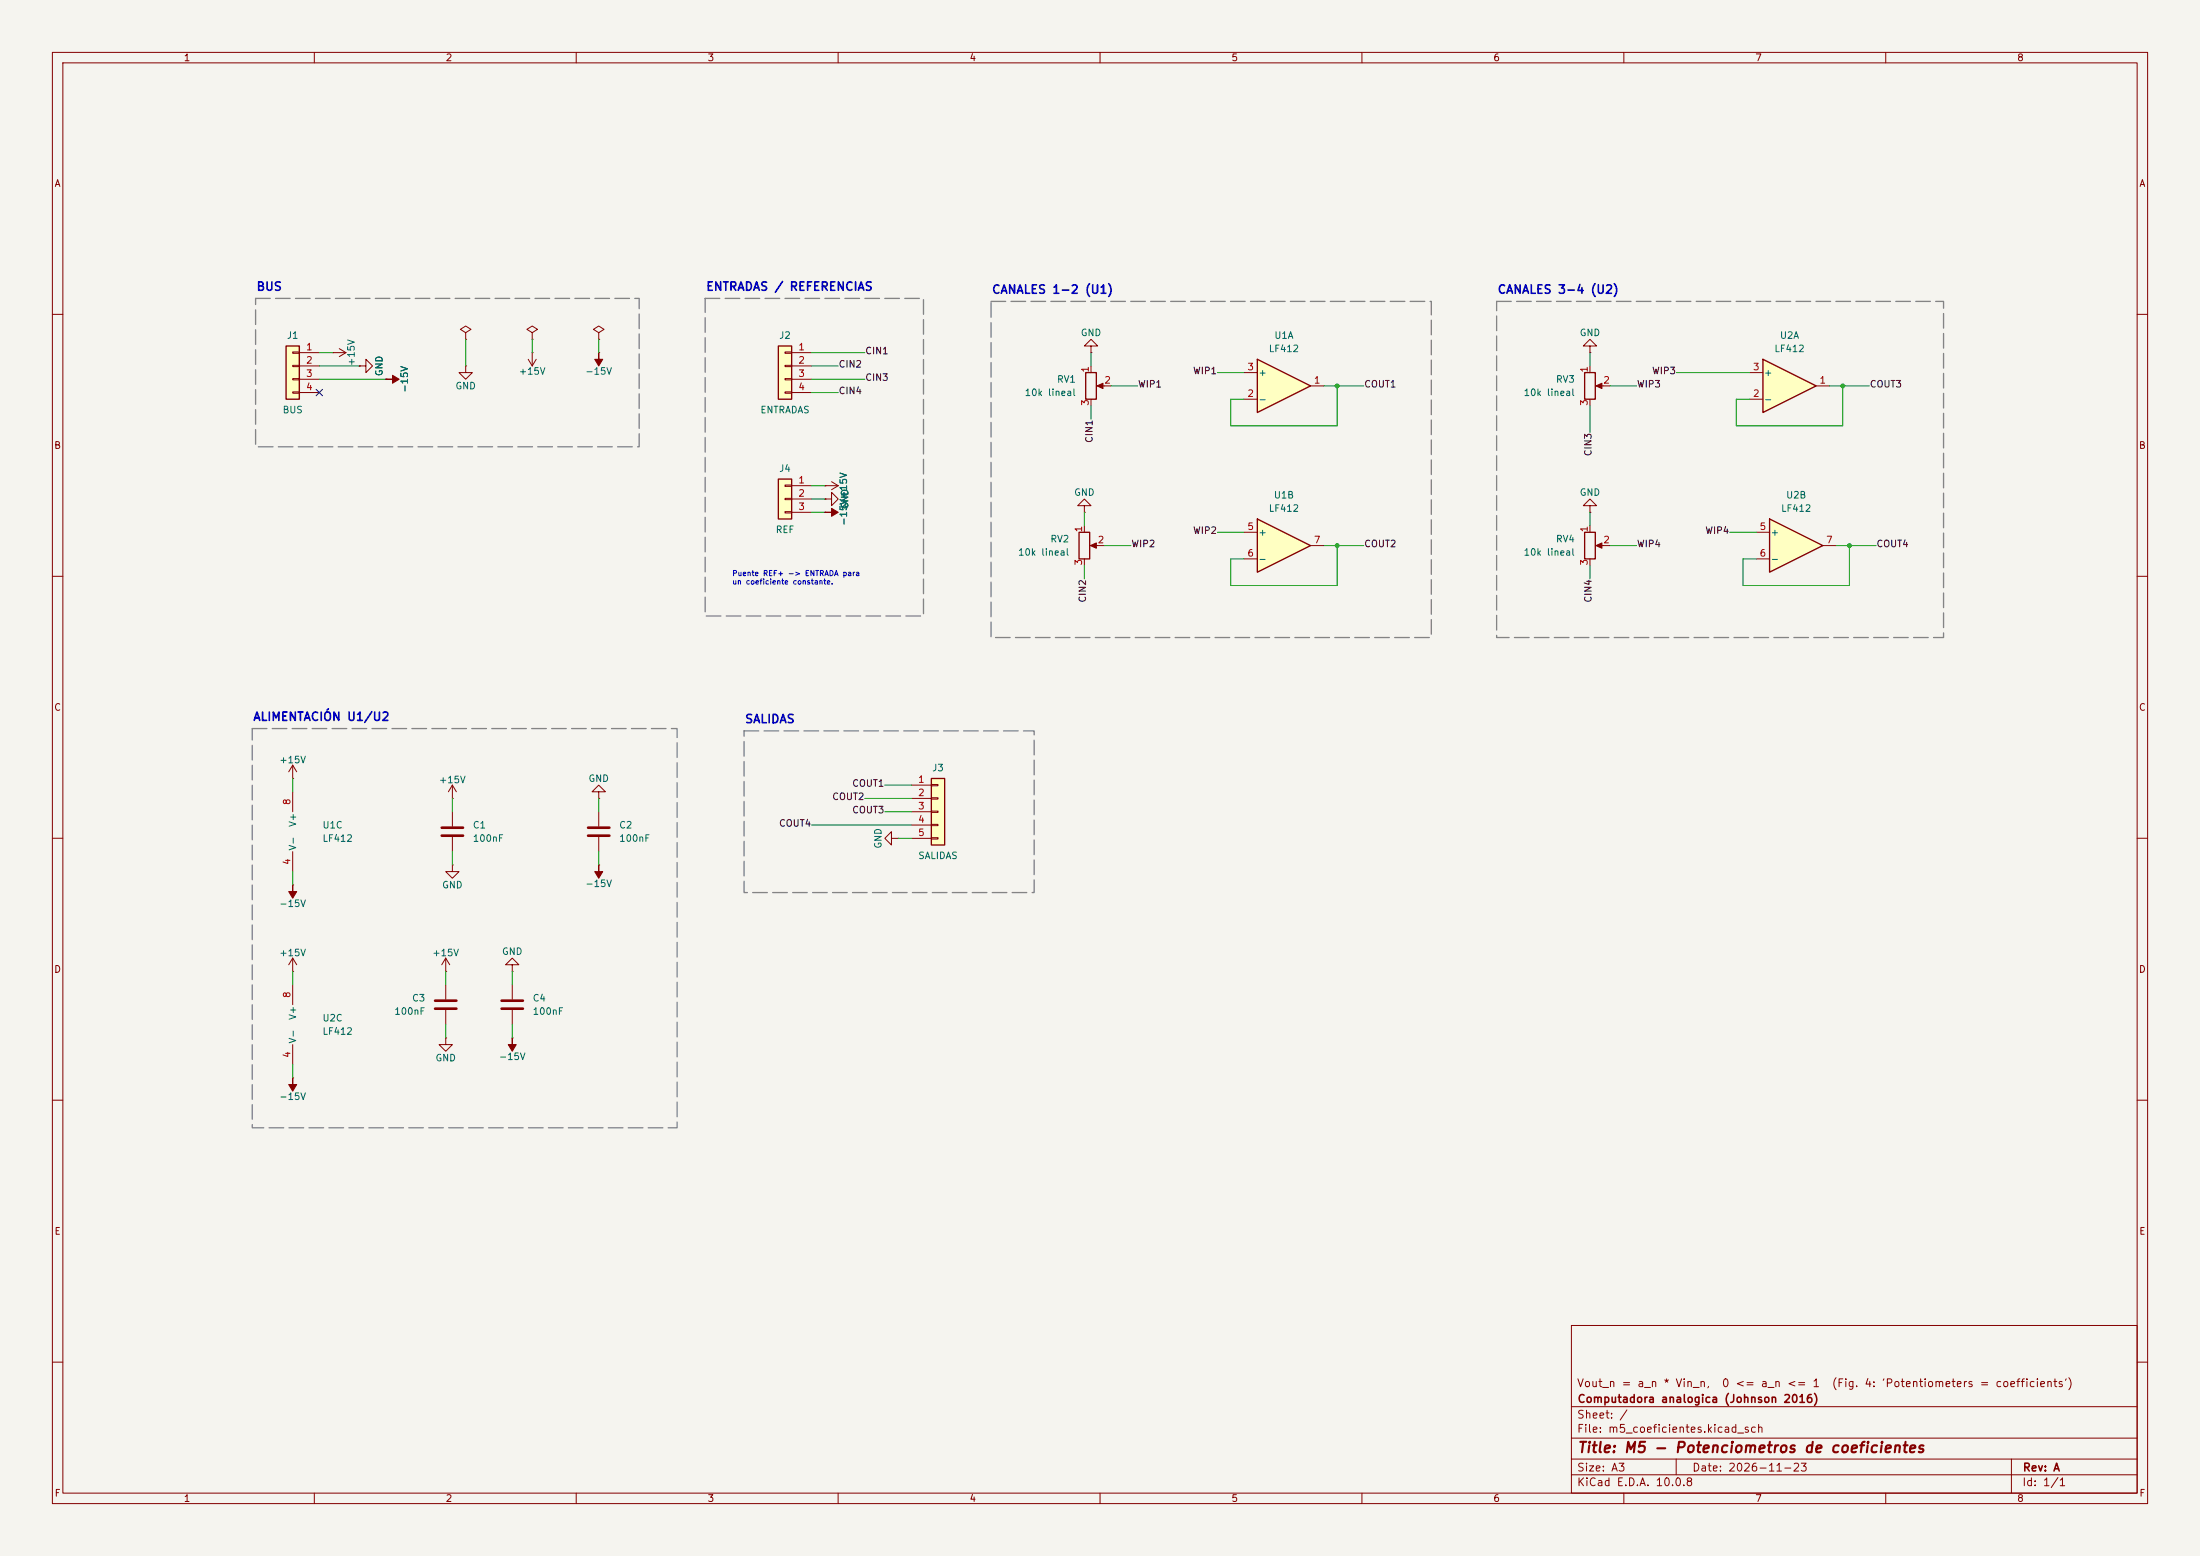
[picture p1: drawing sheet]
<svg xmlns="http://www.w3.org/2000/svg" width="420mm" height="297mm" viewBox="0 0 420 297" stroke-linecap="round" stroke-linejoin="round" font-family="sans-serif">
<path d="M0 0h420v297h-420z" fill="#f5f4ef" stroke="#f5f4ef" stroke-width=".19"/>
<g fill="none" stroke="#840000" stroke-width=".19">
<path d="M10 10h400v277h-400zM12 12h396v273h-396zM60 10v2M110 10v2M160 10v2M210 10v2M260 10v2M310 10v2M360 10v2M10 60h2M208.3 69.9v1.2M208.3 76.2v1.3"/>
<path d="M209.8 73.7h2.3M408 60h2M10 110h2M408 110h2M10 160h2M408 160h2M10 210h2M408 210h2M300 253h108v32h-108zM10 260h2M300 278.5h108M300 274.5h108"/>
<path d="M300 268.5h108M320 278.5v3M384 278.5v6.5M408 260h2M60 285v2M110 285v2M160 285v2M210 285v2M260 285v2M300 281.5h108M310 285v2M360 285v2"/>
</g>
<path d="M207.3 71.1h2v5.1h-2z" fill="none" stroke="#840000" stroke-width=".25"/>
<path d="M209.4 73.7l1.2-.5v1z" fill="#840000" stroke="#840000" stroke-width=".19"/>
<path d="M240 68.6l10.2 5.1-10.2 5z" fill="#ffffc2"/>
<path d="M240 68.6l10.2 5.1-10.2 5z" fill="none" stroke="#840000" stroke-width=".25"/>
<path d="M237.5 76.2h2.5M237.5 71.1h2.5M250.2 73.7h2.5M86.4 154.9v2.8M86.4 159.8v2.8" fill="none" stroke="#840000" stroke-width=".19"/>
<path d="M84.3 158h4.1M84.3 159.5h4.1" fill="none" stroke="#840000" stroke-width=".51"/>
<path d="M177.8 148.6h2.5v12.7h-2.5z" fill="#ffffc2"/>
<path d="M177.8 148.6h2.5v12.7h-2.5z" fill="none" stroke="#840000" stroke-width=".25"/>
<g fill="none" stroke="#840000" stroke-width=".19">
<path d="M88.9 69.9v1.2h1.3l-1.3 1.3-1.3-1.3h1.3M88.9 69.9h.1M55.9 148.6h.1M55.9 146.1v2.5M55.9 151.1v3.8M55.9 146.1l-.8 1.2M55.9 146.1l.7 1.2M86.4 152.4h.1M86.4 149.9l-.8 1.2M86.4 149.9l.7 1.2M86.4 149.9v2.5M114.3 151.1h1.3l-1.3-1.2-1.3 1.2h1.3v1.3"/>
<path d="M114.3 152.4h.1M114.3 154.9v2.8M114.3 159.8v2.8M174 149.9h3.8M174 152.4h3.8M174 154.9h3.8M174 157.5h3.8M177.8 149.7h1.3v.3h-1.3zM177.8 152.3h1.3v.2h-1.3zM177.8 154.8h1.3v.3h-1.3zM177.8 157.4h1.3v.2h-1.3zM177.8 159.9h1.3v.2h-1.3z"/>
<path d="M55.9 168.9h.1M55.9 162.6v3.8M86.4 165.1v1.3h1.2l-1.2 1.2-1.3-1.2h1.3M86.4 165.1h.1M114.3 165.1h.1M170.2 160v-1.2l-1.3 1.2 1.3 1.3v-1.3h1.2M171.4 160h.1M174 160h3.8M85.1 185.4h.1M85.1 182.9l-.8 1.3M85.1 182.9l.8 1.3M85.1 182.9v2.5"/>
<path d="M97.8 184.2h1.3l-1.3-1.3-1.3 1.3h1.3v1.2M97.8 185.4h.1M97.8 198.1h.1M97.8 188v2.8M97.8 192.8v2.8M55.9 205.7h.1"/>
</g>
<g fill="#840000" stroke="#840000" stroke-width=".19">
<path d="M55.9 168.9v1.3h.7l-.7 1.3-.8-1.3h.8z"/>
<path d="M114.3 165.1v1.3h.8l-.8 1.2-.8-1.2h.8z"/>
<path d="M97.8 198.1v1.3h.8l-.8 1.3-.8-1.3h.8z"/>
<path d="M55.9 205.7v1.3h.7l-.7 1.3-.8-1.3h.8z"/>
</g>
<path d="M112.3 158h4M112.3 159.5h4M95.8 191h4M95.8 192.5h4" fill="none" stroke="#840000" stroke-width=".51"/>
<path d="M337.8 99.1l10.2 5-10.2 5.1z" fill="#ffffc2"/>
<path d="M337.8 99.1l10.2 5-10.2 5.1z" fill="none" stroke="#840000" stroke-width=".25"/>
<path d="M335.3 101.6h2.5M335.3 106.7h2.5M348 104.1h2.5M55.9 185.4h.1M55.9 182.9l-.8 1.3M55.9 182.9l.7 1.3M55.9 182.9v2.5M85.1 198.1v1.3h1.3l-1.3 1.3-1.3-1.3h1.3M85.1 198.1h.1" fill="none" stroke="#840000" stroke-width=".19"/>
<path d="M336.5 68.6l10.2 5.1-10.2 5z" fill="#ffffc2"/>
<path d="M336.5 68.6l10.2 5.1-10.2 5z" fill="none" stroke="#840000" stroke-width=".25"/>
<path d="M334 76.2h2.5M334 71.1h2.5M346.7 73.7h2.5M157.5 92.7h.1M157.5 92.7h2.5M158.7 91.9l1.3 .8M160 92.7l-1.3 .8" fill="none" stroke="#840000" stroke-width=".19"/>
<path d="M148.6 91.4h2.5v7.7h-2.5z" fill="#ffffc2"/>
<path d="M148.6 91.4h2.5v7.7h-2.5z" fill="none" stroke="#840000" stroke-width=".25"/>
<path d="M149.9 92.6h1.2v.2h-1.2zM149.9 95.1h1.2v.3h-1.2zM149.9 97.7h1.2v.2h-1.2zM151.1 92.7h3.8M151.1 95.3h3.8M151.1 97.8h3.8" fill="none" stroke="#840000" stroke-width=".19"/>
<path d="M148.6 66h2.5v10.2h-2.5z" fill="#ffffc2"/>
<path d="M148.6 66h2.5v10.2h-2.5z" fill="none" stroke="#840000" stroke-width=".25"/>
<path d="M149.9 67.2h1.2v.2h-1.2zM149.9 69.7h1.2v.3h-1.2zM149.9 72.3h1.2v.2h-1.2zM149.9 74.8h1.2v.3h-1.2zM151.1 67.3h3.8M151.1 69.9h3.8M151.1 72.4h3.8M151.1 74.9h3.8M85.1 188v2.8M85.1 192.8v2.8" fill="none" stroke="#840000" stroke-width=".19"/>
<path d="M83.1 191h4M83.1 192.5h4" fill="none" stroke="#840000" stroke-width=".51"/>
<path d="M54.6 66h2.5v10.2h-2.5z" fill="#ffffc2"/>
<path d="M54.6 66h2.5v10.2h-2.5zM302.5 71.1h2v5.1h-2zM206 101.6h2v5.1h-2zM302.5 101.6h2v5.1h-2z" fill="none" stroke="#840000" stroke-width=".25"/>
<g fill="none" stroke="#840000" stroke-width=".19">
<path d="M55.9 67.2h1.2v.2h-1.2zM55.9 69.7h1.2v.3h-1.2zM55.9 72.3h1.2v.2h-1.2zM55.9 74.8h1.2v.3h-1.2zM57.1 67.3h3.9M57.1 69.9h3.9M57.1 72.4h3.9M57.1 74.9h3.9M63.5 67.3h.1M63.5 67.3h2.5M64.8 66.5l1.2 .8M66 67.3l-1.2 .8"/>
<path d="M68.6 69.9h1.2v-1.3l1.3 1.3-1.3 1.2v-1.2M68.6 69.9h.1M73.7 72.4h.1M88.9 63.5l1-.6-1-.7-1 .7 1 .6v1.3M88.9 64.8h.1M100.8 68.6l.8 1.3M101.6 63.5l1-.6-1-.7-1 .7 1 .6v1.3M101.6 64.8h.1M101.6 67.3h.1M101.6 67.3v2.6M102.4 68.6l-.8 1.3M114.3 67.3h.1"/>
<path d="M114.3 63.5l1-.6-1-.7-1 .7 1 .6v1.3M114.3 64.8h.1M208.3 66h1.2l-1.2-1.2-1.3 1.2h1.3v1.3M208.3 67.3h.1M303.5 66h1.3l-1.3-1.2-1.2 1.2h1.2v1.3M303.5 67.3h.1M303.5 69.9v1.2M303.5 76.2v1.3M305.1 73.7h2.2M157.5 95.3h1.2v-1.3l1.3 1.3-1.3 1.2v-1.2M157.5 95.3h.1M157.5 97.8h.1"/>
<path d="M207 96.5h1.3l-1.3-1.2-1.3 1.2h1.3v1.3M207 97.8h.1M303.5 96.5h1.3l-1.3-1.2-1.2 1.2h1.2v1.3M303.5 97.8h.1M207 100.3v1.3M207 106.7v1.3M208.5 104.1h2.3M303.5 100.3v1.3M303.5 106.7v1.3M305.1 104.1h2.2M55.9 188v3.8M55.9 199.4v3.8"/>
</g>
<g fill="#840000" stroke="#840000" stroke-width=".19">
<path d="M73.7 72.4h1.2v-.8l1.3 .8-1.3 .8v-.8z"/>
<path d="M304.7 104.1l1.1-.5v1z"/>
<path d="M304.7 73.7l1.1-.5v1z"/>
<path d="M114.3 67.3v1.3h.8l-.8 1.3-.8-1.3h.8z"/>
<path d="M157.5 97.8h1.2v-.8l1.3 .8-1.3 .8v-.8z"/>
<path d="M208.2 104.1l1.1-.5v1z"/>
</g>
<path d="M240 99.1l10.2 5-10.2 5.1z" fill="#ffffc2"/>
<path d="M240 99.1l10.2 5-10.2 5.1z" fill="none" stroke="#840000" stroke-width=".25"/>
<path d="M68.6 69.9h.1M73.7 72.4h.1M157.5 95.3h.1M157.5 97.8h.1M157.5 92.7h.1M237.5 101.6h2.5M237.5 106.7h2.5M250.2 104.1h2.5" fill="none" stroke="#840000" stroke-width=".19"/>
<g fill="none" stroke="#009600" stroke-width=".19">
<path d="M61 72.4h12.7M61 69.9h7.6M61 67.3h2.5M88.9 64.8v5.1M101.6 64.8v2.5M114.3 64.8v2.5M154.9 72.4h10.2M154.9 69.9h5.1M154.9 67.3h10.2M154.9 74.9h5.1M208.3 67.3v2.6M208.3 77.5v2.5"/>
<path d="M212.1 73.7h5.1M232.4 71.1h5.1M252.7 73.7h7.6M255.3 73.7v7.6h-20.4v-5.1h2.6M303.5 67.3v2.6M303.5 77.5v5.1M307.3 73.7h5.1M320 71.1h14M349.2 73.7h7.7M351.8 73.7v7.6h-20.3v-5.1h2.5M154.9 97.8h2.6M154.9 92.7h2.6"/>
<path d="M154.9 95.3h2.6M207 97.8v2.5M303.5 97.8v2.5M207 108v2.5M210.8 104.1h5.1M232.4 101.6h5.1M252.7 104.1h7.6M255.3 104.1v7.7h-20.4v-5.1h2.6M303.5 108v2.5M307.3 104.1h5.1M330.2 101.6h5.1M350.5 104.1h7.6"/>
<path d="M353.1 104.1v7.7h-20.4v-5.1h2.6M55.9 148.6v2.5M86.4 152.4v2.5M114.3 152.4v2.5M154.9 157.5h19.1M165.1 152.4h8.9M168.9 149.9h5.1M168.9 154.9h5.1M55.9 166.4v2.5M86.4 162.6v2.5M114.3 162.6v2.5M171.4 160h2.6"/>
<path d="M55.9 185.4v2.6M85.1 185.4v2.6M85.1 195.6v2.5M97.8 185.4v2.6M97.8 195.6v2.5M55.9 203.2v2.5"/>
</g>
<path d="M60.4 74.3l1.2 1.2M61.6 74.3l-1.2 1.2" fill="none" stroke="#000084" stroke-width=".19"/>
<path d="M48.8 57h73.2v28.3h-73.2zM134.6 57h41.7v60.6h-41.7zM189.2 57.5h84v64.2h-84zM285.7 57.5h85.3v64.2h-85.3zM48.2 139.1h81.1v76.2h-81.1zM142 139.5h55.4v30.9h-55.4z" fill="none" stroke="#848484" stroke-width=".25" stroke-dasharray="2.8 1"/>
<g fill="#009600">
<circle cx="255.3" cy="73.7" r=".46"/>
<circle cx="353.1" cy="104.1" r=".46"/>
<circle cx="351.8" cy="73.7" r=".46"/>
<circle cx="255.3" cy="104.1" r=".46"/>
</g>
<text font-size="2" fill="#840000" x="301" y="277.8">Title: M5 - Potenciometros de coeficientes</text>
<g font-size="1.6" fill="#0000c2">
<text x="48.8" y="55.9">BUS</text>
<text x="134.7" y="55.9">ENTRADAS / REFERENCIAS</text>
<text x="189.2" y="56.5">CANALES 1-2 (U1)</text>
<text x="285.8" y="56.5">CANALES 3-4 (U2)</text>
<text x="48.2" y="138">ALIMENTACIÓN U1/U2</text>
<text x="142.1" y="138.4">SALIDAS</text>
</g>
<g font-size="1.5" fill="#840000">
<text x="300.9" y="265.1">Vout_n = a_n * Vin_n,</text>
<text x="301" y="268.1">Computadora analogica (Johnson 2016)</text>
<text x="328.6" y="265.1">0 &lt;= a_n &lt;= 1</text>
<text x="349.6" y="265.1">(Fig. 4: 'Potentiometers = coefficients')</text>
<text x="300.9" y="273.8">File: m5_coeficientes.kicad_sch</text>
<text x="300.9" y="271.1">Sheet: /</text>
<text x="300.9" y="281.2">Size: A3</text>
<text x="322.9" y="281.2">Date: 2026-11-23</text>
<text x="386" y="281.2">Rev: A</text>
<text x="300.9" y="284">KiCad E.D.A. 10.0.8</text>
<text x="385.9" y="284">Id: 1/1</text>
</g>
<g font-size="1.3" fill="#840000">
<text x="35" y="12">1</text>
<text x="85" y="12">2</text>
<text x="135" y="12">3</text>
<text x="185" y="12">4</text>
<text x="235" y="12">5</text>
<text x="285" y="12">6</text>
<text x="335" y="12">7</text>
<text x="385" y="12">8</text>
<text x="10.3" y="36">A</text>
<text x="408.3" y="36">A</text>
<text x="10.2" y="86">B</text>
<text x="408.2" y="86">B</text>
<text x="10.2" y="136">C</text>
<text x="408.2" y="136">C</text>
<text x="10.2" y="186">D</text>
<text x="408.2" y="186">D</text>
<text x="10.3" y="236">E</text>
<text x="408.3" y="236">E</text>
<text x="10.3" y="286">F</text>
<text x="35" y="287">1</text>
<text x="85" y="287">2</text>
<text x="135" y="287">3</text>
<text x="185" y="287">4</text>
<text x="235" y="287">5</text>
<text x="285" y="287">6</text>
<text x="335" y="287">7</text>
<text x="385" y="287">8</text>
<text x="408.3" y="286">F</text>
</g>
<g font-size="1.3" fill="#006464">
<text x="54.7" y="65">J1</text>
<text x="148.6" y="65">J2</text>
<text x="206.2" y="64.5">GND</text>
<text x="243.2" y="65">U1A</text>
<text x="301.5" y="64.5">GND</text>
<text x="339.7" y="65">U2A</text>
<text x="68" y="70" transform="rotate(-90 68 70)">+15V</text>
<text x="73.4" y="71.9" transform="rotate(-90 73.4 71.9)">GND</text>
<text x="98.9" y="71.8">+15V</text>
<text x="111.6" y="71.8">-15V</text>
<text x="242.1" y="67.5">LF412</text>
<text x="338.6" y="67.5">LF412</text>
<text x="78.2" y="75.1" transform="rotate(-90 78.2 75.1)">-15V</text>
<text x="86.8" y="74.6">GND</text>
<text x="195.5" y="75.9">10k lineal</text>
<text x="201.7" y="73.4">RV1</text>
<text x="240.1" y="77.2">-</text>
<text x="240.1" y="72.1">+</text>
<text x="290.8" y="75.9">10k lineal</text>
<text x="296.9" y="73.4">RV3</text>
<text x="336.7" y="77.2">-</text>
<text x="336.7" y="72.1">+</text>
<text x="53.8" y="79.2">BUS</text>
<text x="145" y="79.2">ENTRADAS</text>
<text x="148.6" y="90.4">J4</text>
<text x="204.9" y="94.9">GND</text>
<text x="243.1" y="95.5">U1B</text>
<text x="301.5" y="94.9">GND</text>
<text x="340.9" y="95.5">U2B</text>
<text x="162" y="100.5" transform="rotate(-90 162 100.5)">-15V+15V</text>
<text x="162.3" y="97.3" transform="rotate(-90 162.3 97.3)">GND</text>
<text x="242.1" y="98">LF412</text>
<text x="339.9" y="98">LF412</text>
<text x="148" y="102.1">REF</text>
<text x="194.2" y="106.4">10k lineal</text>
<text x="200.4" y="103.8">RV2</text>
<text x="240.1" y="102.6">+</text>
<text x="240.1" y="107.6">-</text>
<text x="290.8" y="106.4">10k lineal</text>
<text x="296.9" y="103.8">RV4</text>
<text x="337.9" y="102.6">+</text>
<text x="337.9" y="107.6">-</text>
<text x="53.2" y="146">+15V</text>
<text x="83.7" y="149.8">+15V</text>
<text x="112.2" y="149.6">GND</text>
<text x="177.9" y="147.5">J3</text>
<text x="56.8" y="158" transform="rotate(-90 56.8 158)">V+</text>
<text x="61.5" y="158.4">U1C</text>
<text x="61.5" y="161">LF412</text>
<text x="90.2" y="158.4">C1</text>
<text x="90.2" y="161">100nF</text>
<text x="118.1" y="158.4">C2</text>
<text x="118.1" y="161">100nF</text>
<text x="56.8" y="162.5" transform="rotate(-90 56.8 162.5)">V-</text>
<text x="168.6" y="162.1" transform="rotate(-90 168.6 162.1)">GND</text>
<text x="175.2" y="164.3">SALIDAS</text>
<text x="53.2" y="173.4">-15V</text>
<text x="84.3" y="169.9">GND</text>
<text x="111.6" y="169.6">-15V</text>
<text x="53.2" y="182.8">+15V</text>
<text x="82.4" y="182.8">+15V</text>
<text x="95.7" y="182.6">GND</text>
<text x="78.6" y="191.5">C3</text>
<text x="101.6" y="191.5">C4</text>
<text x="56.8" y="194.8" transform="rotate(-90 56.8 194.8)">V+</text>
<text x="61.5" y="195.3">U2C</text>
<text x="61.5" y="197.8">LF412</text>
<text x="75.2" y="194">100nF</text>
<text x="101.6" y="194">100nF</text>
<text x="56.8" y="199.3" transform="rotate(-90 56.8 199.3)">V-</text>
<text x="83" y="202.9">GND</text>
<text x="95.1" y="202.6">-15V</text>
<text x="53.2" y="210.3">-15V</text>
</g>
<g font-size="1.3" fill="#a90000">
<text x="58.3" y="67.2">1</text>
<text x="58.3" y="69.7">2</text>
<text x="152.3" y="67.2">1</text>
<text x="152.3" y="69.7">2</text>
<text x="208.1" y="71.2" transform="rotate(-90 208.1 71.2)">1</text>
<text x="238" y="71">3</text>
<text x="303.4" y="71.2" transform="rotate(-90 303.4 71.2)">1</text>
<text x="334.5" y="71">3</text>
<text x="58.3" y="72.3">3</text>
<text x="58.3" y="74.8">4</text>
<text x="152.3" y="72.3">3</text>
<text x="152.3" y="74.8">4</text>
<text x="208.1" y="77.6" transform="rotate(-90 208.1 77.6)">3</text>
<text x="210.7" y="73.5">2</text>
<text x="238" y="76.1">2</text>
<text x="250.7" y="73.5">1</text>
<text x="303.4" y="77.6" transform="rotate(-90 303.4 77.6)">3</text>
<text x="306" y="73.5">2</text>
<text x="334.5" y="76.1">2</text>
<text x="347.2" y="73.5">1</text>
<text x="152.3" y="92.6">1</text>
<text x="152.3" y="95.1">2</text>
<text x="152.3" y="97.7">3</text>
<text x="206.9" y="101.7" transform="rotate(-90 206.9 101.7)">1</text>
<text x="238" y="101.5">5</text>
<text x="303.4" y="101.7" transform="rotate(-90 303.4 101.7)">1</text>
<text x="335.8" y="101.5">5</text>
<text x="209.5" y="104">2</text>
<text x="238" y="106.5">6</text>
<text x="250.7" y="104">7</text>
<text x="306" y="104">2</text>
<text x="335.8" y="106.5">6</text>
<text x="348.5" y="104">7</text>
<text x="206.9" y="108" transform="rotate(-90 206.9 108)">3</text>
<text x="303.4" y="108" transform="rotate(-90 303.4 108)">3</text>
<text x="175.2" y="149.7">1</text>
<text x="55.7" y="153.8" transform="rotate(-90 55.7 153.8)">8</text>
<text x="175.2" y="152.3">2</text>
<text x="175.2" y="154.8">3</text>
<text x="175.2" y="157.3">4</text>
<text x="175.2" y="159.9">5</text>
<text x="55.7" y="165.2" transform="rotate(-90 55.7 165.2)">4</text>
<text x="55.7" y="190.6" transform="rotate(-90 55.7 190.6)">8</text>
<text x="55.7" y="202" transform="rotate(-90 55.7 202)">4</text>
</g>
<g font-size="1.3" fill="#0f0f0f">
<text x="160" y="70.5">CIN2</text>
<text x="165.1" y="67.9">CIN1</text>
<text x="227.6" y="71.7">WIP1</text>
<text x="315.3" y="71.7">WIP3</text>
<text x="160" y="75.5">CIN4</text>
<text x="165.1" y="73">CIN3</text>
<text x="217.1" y="74.3">WIP1</text>
<text x="260.3" y="74.3">COUT1</text>
<text x="312.4" y="74.3">WIP3</text>
<text x="356.8" y="74.3">COUT3</text>
<text x="208.9" y="84.7" transform="rotate(-90 208.9 84.7)">CIN1</text>
<text x="304.1" y="87.2" transform="rotate(-90 304.1 87.2)">CIN3</text>
<text x="215.9" y="104.8">WIP2</text>
<text x="227.6" y="102.2">WIP2</text>
<text x="260.3" y="104.8">COUT2</text>
<text x="312.4" y="104.8">WIP4</text>
<text x="325.4" y="102.2">WIP4</text>
<text x="358.1" y="104.8">COUT4</text>
<text x="207.6" y="115.1" transform="rotate(-90 207.6 115.1)">CIN2</text>
<text x="304.1" y="115.1" transform="rotate(-90 304.1 115.1)">CIN4</text>
<text x="158.8" y="153">COUT2</text>
<text x="162.6" y="150.5">COUT1</text>
<text x="162.6" y="155.6">COUT3</text>
<text x="148.6" y="158.1">COUT4</text>
</g>
<g font-size="1" fill="#0000c2">
<text x="139.7" y="110.2">Puente REF+ -&gt; ENTRADA para</text>
<text x="139.7" y="111.8">un coeficiente constante.</text>
</g>
</svg>
